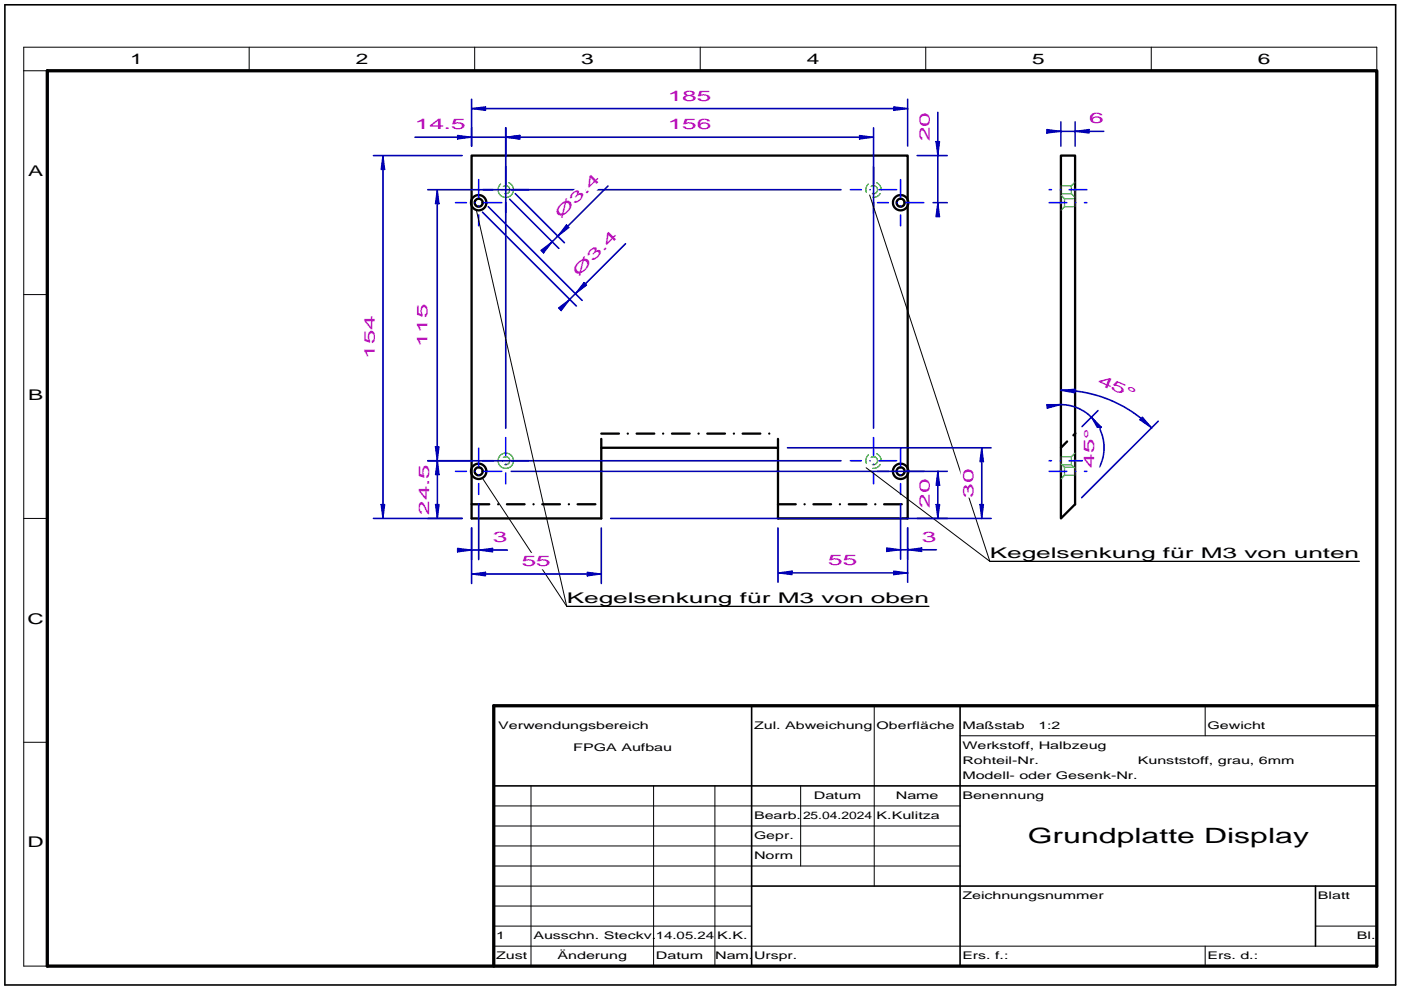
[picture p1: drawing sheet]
<svg xmlns="http://www.w3.org/2000/svg" width="297mm" height="210mm" viewBox="0 0 297 210" stroke-linecap="round" stroke-linejoin="round" font-family="sans-serif">
<path d="M1 1h294.9v207.9h-294.9zM159.4 149.7v55.2M203.6 149.7v55.2M104.7 166.7h187.2M159.4 187.9h132.5M278.9 187.9v12.8" fill="none" stroke="#000" stroke-width=".34"/>
<g fill="none" stroke="#000" stroke-width=".21">
<path d="M5 15h5M52.8 10v5M100.6 10v5M148.5 10v5M196.3 10v5M244.1 10v5M291.9 15v-5h-286.9v194.9h5M5 62.5h5M5 110h5M5 157.4h5M185.4 149.7v38.2M203.6 156.1h88.3"/>
<path d="M255.5 149.7v6.4M104.7 170.9h98.9M104.7 175.2h98.9M104.7 179.4h98.9M112.6 166.7v38.2M138.6 166.7v38.2M151.6 166.7v38.2M169.8 166.7v17M104.7 196.4h54.7M104.7 183.7h98.9M104.7 187.9h54.7M104.7 192.2h54.7"/>
<path d="M278.9 196.4h13M104.7 200.7h187.2M255.5 200.7v4.2"/>
</g>
<path d="M10 15h281.9v189.9h-281.9zM291.9 149.7h-187.2v55.2" fill="none" stroke="#000" stroke-width=".7"/>
<g fill="none" stroke="#000" stroke-width=".49">
<path d="M100 33h92.4v77h-27.5v-15h-37.4v15h-27.5zM224.9 33h3v74l-3 3zM102.3 43h.1M103.1 43h.1M102.3 100h.1M103.1 100h.1M127.5 93.1v1.9M127.5 92h3.7M133.1 92h.1M135 92h3.7M140.6 92h.1M142.5 92h3.7"/>
<path d="M148.1 92h.1M150 92h3.7M155.6 92h.1M157.5 92h3.7M163.1 92h.1M164.9 93.1v1.9M226.2 93.6l-1.3 1.4M228 91.9l-.4 .4M100 107h3.7M105.6 107h.1M107.5 107h3.7M113.1 107h.1"/>
<path d="M115 107h3.7M120.6 107h.1M122.5 107h3.7M164.9 107h3.8M170.6 107h.1M172.5 107h3.7M178.1 107h.1M180 107h3.7M185.6 107h.1M187.4 107h3.8"/>
<circle cx="101.5" cy="43" r="1.62"/>
<circle cx="101.5" cy="43" r=".85"/>
<circle cx="190.9" cy="43" r=".85"/>
<circle cx="190.9" cy="43" r="1.63"/>
<circle cx="101.5" cy="100" r="1.62"/>
<circle cx="101.5" cy="100" r=".85"/>
<circle cx="190.9" cy="100" r=".85"/>
<circle cx="190.9" cy="100" r="1.62"/>
</g>
<g fill="none" stroke="#00b400" stroke-width=".25">
<path d="M106.7 39.6l.4-.2 .5 .1 .5 .6-.3 .8-.4 .2h-.4M107.9 38.8l.7 .6 .3 1-.5 1-.9 .4-1-.1-.8-.8v-1.1l.4-.8M184.1 39l-.5 .9 .1 .8M184.7 39.6l.4-.2 .5 .1 .5 .7-.4 .7-.7 .2M185.9 38.8l.7 .5 .2 .9M224.9 39.4v1.7M227.2 39.4v1.7M227.9 40v1.9l-.7-.8h-1.9M227.9 38.6l-.7 .8h-1.9M186.6 41l-.7 .7-.9 .2M225.7 42.1v1.7M227.6 42.1h-1.9l-.8-.7v1.8"/>
<path d="M227.6 43.8h-1.9l-.8 .8M227.9 42.1v1.7M106.7 97l.8-.1 .4 .2 .2 .5-.3 .7-.4 .3-.4-.1M184.1 96.5l-.5 .9 .1 .8M184.7 97l.5-.1h.4l.5 .7-.4 .8-.7 .1M185.9 96.2l.7 .6 .2 .9M186.6 98.5l-.6 .6-1 .2M224.9 98.3l.8 .8h1.9M224.9 96.9v3.3M225.3 98.6h1.9l.7 .7M225.7 99.1v1.7M227.2 96.9v1.7"/>
<path d="M227.9 96.1l-.7 .8h-1.9M227.9 97.5v3.3M227.6 100.8h-1.9l-.8 .8"/>
<circle cx="107.2" cy="97.7" r="1.62"/>
</g>
<g fill="none" stroke="#00f" stroke-width=".34">
<path d="M101.5 38.1v3.7M107.2 35.3v3.8M185.2 35.3v3.8M190.9 38.1v3.7M96.6 43h2.3M100.8 43h.1M101.5 45.6v2.3M101.5 43.7h.1M102.3 40.2h2.3M102.6 43h3.8M106.5 40.2h.1M107.2 41h.1"/>
<path d="M107.2 42.8v2.3M108.4 40.2h3.7M180.3 40.2h2.3M184.5 40.2h.1M185.2 41h.1M185.2 42.8v2.3M186.1 43h2.2M186.3 40.2h3.8M190.2 43h.1M190.9 43.7h.1M190.9 45.6v2.3M192.1 43h3.8"/>
<path d="M222.4 40.2h.5M222.4 43h3.8M224.8 40.2h.1M226.7 40.2h3.7M228 43h.1M229.9 43h.5M96.6 100h2.3M100.8 100h.1M101.5 95.1v3.7M102.3 97.7h2.3M102.6 100h3.8M106.5 97.7h.1"/>
<path d="M107.2 92.8v3.8M107.2 98.4h.1M108.4 97.7h3.7M180.3 97.7h2.3M184.5 97.7h.1M185.2 98.4h.1M185.2 92.8v3.8M186.1 100h2.2M186.3 97.7h3.8M190.2 100h.1M190.9 95.1v3.7M192.1 100h3.8"/>
<path d="M222.4 97.7h.5M222.4 100h3.8M224.8 97.7h.1M226.7 97.7h3.7M228 100h.1M229.9 100h.5M101.5 102.6v2.3M101.5 100.7h.1M107.2 100.3v2.3M185.2 100.3v2.3M190.9 100.7h.1M190.9 102.6v2.3"/>
</g>
<path d="M107.2 29.1h78M107.2 27.1v63.7M185.2 27.1v63.7" fill="none" stroke="#0000b4" stroke-width=".34"/>
<path d="M107.2 29.1l3-.4v.8z" fill="#0000b4"/>
<path d="M107.2 29.1l3-.4v.8z" fill="none" stroke="#0000b4" stroke-width=".25"/>
<path d="M182.2 28.7l3 .4-3 .4z" fill="#0000b4"/>
<path d="M182.2 28.7l3 .4-3 .4z" fill="none" stroke="#0000b4" stroke-width=".25"/>
<g fill="#fff">
<path d="M141.6 28.1l9.3-3.5v3.5z"/>
<path d="M141.6 24.6h9.3l-9.3 3.5z"/>
</g>
<path d="M88 29.1h21.2M100 27.1v3.9M107.2 27.1v6.2" fill="none" stroke="#0000b4" stroke-width=".34"/>
<path d="M97 28.7l3 .4-3 .4z" fill="#0000b4"/>
<path d="M97 28.7l3 .4-3 .4z" fill="none" stroke="#0000b4" stroke-width=".25"/>
<path d="M107.2 29.1l3-.4v.8z" fill="#0000b4"/>
<path d="M107.2 29.1l3-.4v.8z" fill="none" stroke="#0000b4" stroke-width=".25"/>
<g fill="#fff">
<path d="M88 28.1l10.8-3.5v3.5z"/>
<path d="M88 24.6h10.8l-10.8 3.5z"/>
</g>
<path d="M100 23h92.4M100 21v10M192.4 21v10" fill="none" stroke="#0000b4" stroke-width=".34"/>
<path d="M100 23l3-.4v.8z" fill="#0000b4"/>
<path d="M100 23l3-.4v.8z" fill="none" stroke="#0000b4" stroke-width=".25"/>
<path d="M189.5 22.6l2.9 .4-2.9 .4z" fill="#0000b4"/>
<path d="M189.5 22.6l2.9 .4-2.9 .4z" fill="none" stroke="#0000b4" stroke-width=".25"/>
<g fill="#fff">
<path d="M141.6 22l9.3-3.5v3.5z"/>
<path d="M141.6 18.5h9.3l-9.3 3.5z"/>
</g>
<path d="M98 116.7h9.6M100 112v6.7M101.5 106.9v11.8" fill="none" stroke="#0000b4" stroke-width=".34"/>
<path d="M97 116.3l3 .4-3 .4z" fill="#0000b4"/>
<path d="M97 116.3l3 .4-3 .4z" fill="none" stroke="#0000b4" stroke-width=".25"/>
<path d="M101.5 116.7l3-.4v.8z" fill="#0000b4"/>
<path d="M101.5 116.7l3-.4v.8z" fill="none" stroke="#0000b4" stroke-width=".25"/>
<g fill="#fff">
<path d="M107.6 112.2v3.5h-3.1z"/>
<path d="M104.5 112.2h3.1l-3.1 3.5z"/>
</g>
<path d="M189 116.6h9.5M190.9 106.9v11.7M192.4 112v6.6" fill="none" stroke="#0000b4" stroke-width=".34"/>
<path d="M192.4 116.6l3-.4v.8z" fill="#0000b4"/>
<path d="M192.4 116.6l3-.4v.8z" fill="none" stroke="#0000b4" stroke-width=".25"/>
<path d="M188 116.2l2.9 .4-2.9 .4z" fill="#0000b4"/>
<path d="M188 116.2l2.9 .4-2.9 .4z" fill="none" stroke="#0000b4" stroke-width=".25"/>
<g fill="#fff">
<path d="M198.5 112.1v3.5h-3.1z"/>
<path d="M195.4 112.1h3.1l-3.1 3.5z"/>
</g>
<path d="M108.4 100h92.4M198.8 100v10M129.5 110h71.3" fill="none" stroke="#0000b4" stroke-width=".34"/>
<path d="M198.5 107h.7l-.4 3z" fill="#0000b4"/>
<path d="M198.5 107h.7l-.4 3z" fill="none" stroke="#0000b4" stroke-width=".25"/>
<path d="M198.8 100l.4 2.9h-.7z" fill="#0000b4"/>
<path d="M198.8 100l.4 2.9h-.7z" fill="none" stroke="#0000b4" stroke-width=".25"/>
<g fill="#fff">
<path d="M194.3 101.5h3.5v6.2z"/>
<path d="M194.3 101.5l3.5 6.2h-3.5z"/>
</g>
<path d="M90.7 97.7h9.6M92.7 97.7v12.3M90.7 110h7.3" fill="none" stroke="#0000b4" stroke-width=".34"/>
<path d="M92.3 107h.8l-.4 3z" fill="#0000b4"/>
<path d="M92.3 107h.8l-.4 3z" fill="none" stroke="#0000b4" stroke-width=".25"/>
<path d="M92.7 97.7l.4 3h-.8z" fill="#0000b4"/>
<path d="M92.7 97.7l.4 3h-.8z" fill="none" stroke="#0000b4" stroke-width=".25"/>
<g fill="#fff">
<path d="M88.2 98.4h3.5v10.8z"/>
<path d="M88.2 98.4l3.5 10.8h-3.5z"/>
</g>
<path d="M90.7 40.2h87.6M92.7 40.2v57.5M90.7 97.7h87.6" fill="none" stroke="#0000b4" stroke-width=".34"/>
<path d="M92.3 94.7h.8l-.4 3z" fill="#0000b4"/>
<path d="M92.3 94.7h.8l-.4 3z" fill="none" stroke="#0000b4" stroke-width=".25"/>
<path d="M92.7 40.2l.4 3h-.8z" fill="#0000b4"/>
<path d="M92.7 40.2l.4 3h-.8z" fill="none" stroke="#0000b4" stroke-width=".25"/>
<g fill="#fff">
<path d="M88.2 64.3h3.5v9.3z"/>
<path d="M88.2 64.3l3.5 9.3h-3.5z"/>
</g>
<path d="M194.5 33h6.3M198.8 23.8v21.2M197.8 43h3" fill="none" stroke="#0000b4" stroke-width=".34"/>
<path d="M198.4 30h.8l-.4 3z" fill="#0000b4"/>
<path d="M198.4 30h.8l-.4 3z" fill="none" stroke="#0000b4" stroke-width=".25"/>
<path d="M198.8 43l.4 3h-.8z" fill="#0000b4"/>
<path d="M198.8 43l.4 3h-.8z" fill="none" stroke="#0000b4" stroke-width=".25"/>
<g fill="#fff">
<path d="M194.3 23.8h3.5v6.2z"/>
<path d="M194.3 23.8l3.5 6.2h-3.5z"/>
</g>
<path d="M79.2 33h18.8M81.2 33v77M79.2 110h18.8" fill="none" stroke="#0000b4" stroke-width=".34"/>
<path d="M80.8 107h.8l-.4 3z" fill="#0000b4"/>
<path d="M80.8 107h.8l-.4 3z" fill="none" stroke="#0000b4" stroke-width=".25"/>
<path d="M81.2 33l.4 3h-.8z" fill="#0000b4"/>
<path d="M81.2 33l.4 3h-.8z" fill="none" stroke="#0000b4" stroke-width=".25"/>
<g fill="#fff">
<path d="M76.7 66.8h3.5v9.3z"/>
<path d="M76.7 66.8l3.5 9.3h-3.5z"/>
</g>
<path d="M222.9 27.9h11.1M224.9 25.8v5.2M227.9 25.8v5.2" fill="none" stroke="#0000b4" stroke-width=".34"/>
<path d="M222 27.5l2.9 .4-2.9 .3z" fill="#0000b4"/>
<path d="M222 27.5l2.9 .4-2.9 .3z" fill="none" stroke="#0000b4" stroke-width=".25"/>
<path d="M227.9 27.9l3-.4v.7z" fill="#0000b4"/>
<path d="M227.9 27.9l3-.4v.7z" fill="none" stroke="#0000b4" stroke-width=".25"/>
<g fill="#fff">
<path d="M234 23.3v3.6h-3.1z"/>
<path d="M230.9 23.3h3.1l-3.1 3.6z"/>
</g>
<path d="M224.9 82.8a27.2 27.2 0 0 1 19.3 7.9M245.6 89.3l-16.3 16.3" fill="none" stroke="#0000b4" stroke-width=".34"/>
<path d="M242.2 88.5l2 2.2-2.5-1.7z" fill="#0000b4"/>
<path d="M242.2 88.5l2 2.2-2.5-1.7z" fill="none" stroke="#0000b4" stroke-width=".25"/>
<path d="M224.9 82.8l3-.3v.8z" fill="#0000b4"/>
<path d="M224.9 82.8l3-.3v.8z" fill="none" stroke="#0000b4" stroke-width=".25"/>
<g fill="#fff">
<path d="M232.2 82.4l9.1 .1-1.4 3.2z"/>
<path d="M233.5 79.2l7.8 3.3-9.1-.1z"/>
</g>
<path d="M102.3 45l19.9 19.9M103.5 43.8l19.9 19.9M132.6 51.7l-13.2 13.2" fill="none" stroke="#0000b4" stroke-width=".34"/>
<path d="M118.4 65.3l2.4-1.8-1.8 2.4z" fill="#0000b4"/>
<path d="M118.4 65.3l2.4-1.8-1.8 2.4z" fill="none" stroke="#0000b4" stroke-width=".25"/>
<path d="M123.8 59.9l.6 .6-2.4 1.8z" fill="#0000b4"/>
<path d="M123.8 59.9l.6 .6-2.4 1.8z" fill="none" stroke="#0000b4" stroke-width=".25"/>
<g fill="#fff">
<path d="M124 54l2.5 2.4-3.1 3.1z"/>
<path d="M120.9 57l3.1-3-.6 5.5z"/>
<path d="M129.5 48.5l2.4 2.5-5.4 5.4z"/>
<path d="M124 54l5.5-5.5-3 7.9z"/>
</g>
<path d="M128.9 39.5l-13.2 13.2M108.1 42.2l10.4 10.5M109.2 41.1l10.5 10.4" fill="none" stroke="#0000b4" stroke-width=".34"/>
<path d="M114.7 53.1l2.4-1.8-1.9 2.4z" fill="#0000b4"/>
<path d="M114.7 53.1l2.4-1.8-1.9 2.4z" fill="none" stroke="#0000b4" stroke-width=".25"/>
<path d="M120.1 47.7l.5 .6-2.3 1.8z" fill="#0000b4"/>
<path d="M120.1 47.7l.5 .6-2.3 1.8z" fill="none" stroke="#0000b4" stroke-width=".25"/>
<g fill="#fff">
<path d="M120.3 41.7l2.4 2.5-3 3z"/>
<path d="M117.2 44.8l3.1-3.1-.6 5.5z"/>
<path d="M125.7 36.3l2.5 2.4-5.5 5.5z"/>
<path d="M125.7 36.3l-3 7.9-2.4-2.5z"/>
</g>
<path d="M101 44.8l19.2 83.8h76.8h-76.8l-17.9-27.2M184.4 41.4l25.5 77.7h78.3h-78.3l-26.3-19.9" fill="none" stroke="#000" stroke-width=".21"/>
<path d="M222.9 86a9.1 9.1 0 0 1 9.2 3.3 9.1 9.1 0 0 1 1 9.7M232.8 87.1l-3.4 3.4" fill="none" stroke="#0000b4" stroke-width=".34"/>
<path d="M231.4 88.5l2.1 2.1-.6 .5z" fill="#0000b4"/>
<path d="M231.4 88.5l2.1 2.1-.6 .5z" fill="none" stroke="#0000b4" stroke-width=".25"/>
<path d="M221.9 85.8h3l-2.9 .8z" fill="#0000b4"/>
<path d="M221.9 85.8h3l-2.9 .8z" fill="none" stroke="#0000b4" stroke-width=".25"/>
<g fill="#fff">
<path d="M229.6 90.8h3.5v8.4z"/>
<path d="M229.6 90.8l3.5 8.4h-3.5z"/>
</g>
<path d="M100 112v11.8M127.5 112v11.8M100 121.8h27.5" fill="none" stroke="#0000b4" stroke-width=".34"/>
<path d="M100 121.8l3-.4v.8z" fill="#0000b4"/>
<path d="M100 121.8l3-.4v.8z" fill="none" stroke="#0000b4" stroke-width=".25"/>
<path d="M124.5 121.4l3 .4-3 .4z" fill="#0000b4"/>
<path d="M124.5 121.4l3 .4-3 .4z" fill="none" stroke="#0000b4" stroke-width=".25"/>
<g fill="#fff">
<path d="M110.6 120.8l6.2-3.5v3.5z"/>
<path d="M110.6 117.3h6.2l-6.2 3.5z"/>
</g>
<path d="M164.9 112v11.5M192.4 112v11.5M164.9 121.5h27.5" fill="none" stroke="#0000b4" stroke-width=".34"/>
<path d="M189.5 121.1l2.9 .4-2.9 .4z" fill="#0000b4"/>
<path d="M189.5 121.1l2.9 .4-2.9 .4z" fill="none" stroke="#0000b4" stroke-width=".25"/>
<path d="M164.9 121.5l3-.4v.8z" fill="#0000b4"/>
<path d="M164.9 121.5l3-.4v.8z" fill="none" stroke="#0000b4" stroke-width=".25"/>
<g fill="#fff">
<path d="M175.6 120.5l6.2-3.5v3.5z"/>
<path d="M175.6 117h6.2l-6.2 3.5z"/>
</g>
<path d="M167 95h43.1M208.1 95v15M194.5 110h15.6" fill="none" stroke="#0000b4" stroke-width=".34"/>
<path d="M207.7 107h.8l-.4 3z" fill="#0000b4"/>
<path d="M207.7 107h.8l-.4 3z" fill="none" stroke="#0000b4" stroke-width=".25"/>
<path d="M208.1 95l.4 2.9h-.8z" fill="#0000b4"/>
<path d="M208.1 95l.4 2.9h-.8z" fill="none" stroke="#0000b4" stroke-width=".25"/>
<g fill="#fff">
<path d="M203.6 99.4h3.6v6.2z"/>
<path d="M203.6 99.4l3.6 6.2h-3.6z"/>
</g>
<text font-size="4.5" x="217.9" y="178.7">Grundplatte Display</text>
<g font-size="3.1">
<text x="27.6" y="13.5">1</text>
<text x="75.4" y="13.5">2</text>
<text x="123.2" y="13.5">3</text>
<text x="171" y="13.5">4</text>
<text x="218.8" y="13.5">5</text>
<text x="266.7" y="13.5">6</text>
<text x="5.9" y="37.3">A</text>
<text x="5.9" y="84.8">B</text>
<text x="209.9" y="118.4">Kegelsenkung für M3 von unten</text>
<text x="120.2" y="127.9">Kegelsenkung für M3 von oben</text>
<text x="5.8" y="132.2">C</text>
<text x="5.8" y="179.7">D</text>
</g>
<g font-size="3.1" fill="#b400b4">
<text x="141.6" y="21.3">185</text>
<text x="88" y="27.4">14.5</text>
<text x="141.6" y="27.4">156</text>
<text x="197.1" y="30" transform="rotate(-90 197.1 30)">20</text>
<text x="230.9" y="26.2">6</text>
<text x="118.9" y="46.5" transform="rotate(-45 118.9 46.5)">Ø 3 . 4</text>
<text x="122.7" y="58.7" transform="rotate(-45 122.7 58.7)">Ø 3 . 4</text>
<text x="79.5" y="76.1" transform="rotate(-90 79.5 76.1)">154</text>
<text x="90.6" y="73.6" transform="rotate(-90 90.6 73.6)">115</text>
<text x="232.6" y="81.4" transform="rotate(23 232.6 81.4)">4 5 °</text>
<text x="232" y="99.2" transform="rotate(-90 232 99.2)">45°</text>
<text x="197.1" y="107.7" transform="rotate(-90 197.1 107.7)">20</text>
<text x="206.4" y="105.6" transform="rotate(-90 206.4 105.6)">30</text>
<text x="91" y="109.2" transform="rotate(-90 91 109.2)">24.5</text>
<text x="104.5" y="115">3</text>
<text x="175.6" y="119.8">55</text>
<text x="195.4" y="114.9">3</text>
<text x="110.6" y="120.1">55</text>
</g>
<g font-size="2.2">
<text x="105.6" y="154.6">Verwendungsbereich</text>
<text x="159.9" y="154.6">Zul. Abweichung</text>
<text x="185.9" y="154.6">Oberfläche</text>
<text x="204" y="154.6">Maßstab</text>
<text x="220.2" y="154.6">1:2</text>
<text x="256" y="154.6">Gewicht</text>
<text x="121.6" y="159.3">FPGA Aufbau</text>
<text x="204" y="158.8">Werkstoff, Halbzeug</text>
<text x="204" y="162">Rohteil-Nr.</text>
<text x="204" y="165.2">Modell- oder Gesenk-Nr.</text>
<text x="241.2" y="162.1">Kunststoff, grau, 6mm</text>
<text x="159.9" y="173.7">Bearb.</text>
<text x="170.3" y="173.7">25.04.2024</text>
<text x="172.6" y="169.4">Datum</text>
<text x="185.9" y="173.7">K.Kulitza</text>
<text x="189.9" y="169.4">Name</text>
<text x="204" y="169.4">Benennung</text>
<text x="159.9" y="177.9">Gepr.</text>
<text x="159.9" y="182.2">Norm</text>
<text x="204" y="190.7">Zeichnungsnummer</text>
<text x="279.4" y="190.7">Blatt</text>
<text x="105.2" y="199.2">1</text>
<text x="105.2" y="203.4">Zust</text>
<text x="113.1" y="199.2">Ausschn. Steckv.</text>
<text x="118.2" y="203.4">Änderung</text>
<text x="139.1" y="203.4">Datum</text>
<text x="139.1" y="199.2">14.05.24</text>
<text x="151.6" y="203.4">Nam.</text>
<text x="152.1" y="199.2">K.K.</text>
<text x="159.9" y="203.4">Urspr.</text>
<text x="204" y="203.4">Ers. f.:</text>
<text x="256" y="203.4">Ers. d.:</text>
<text x="287.7" y="199.2">Bl.</text>
</g>
</svg>
